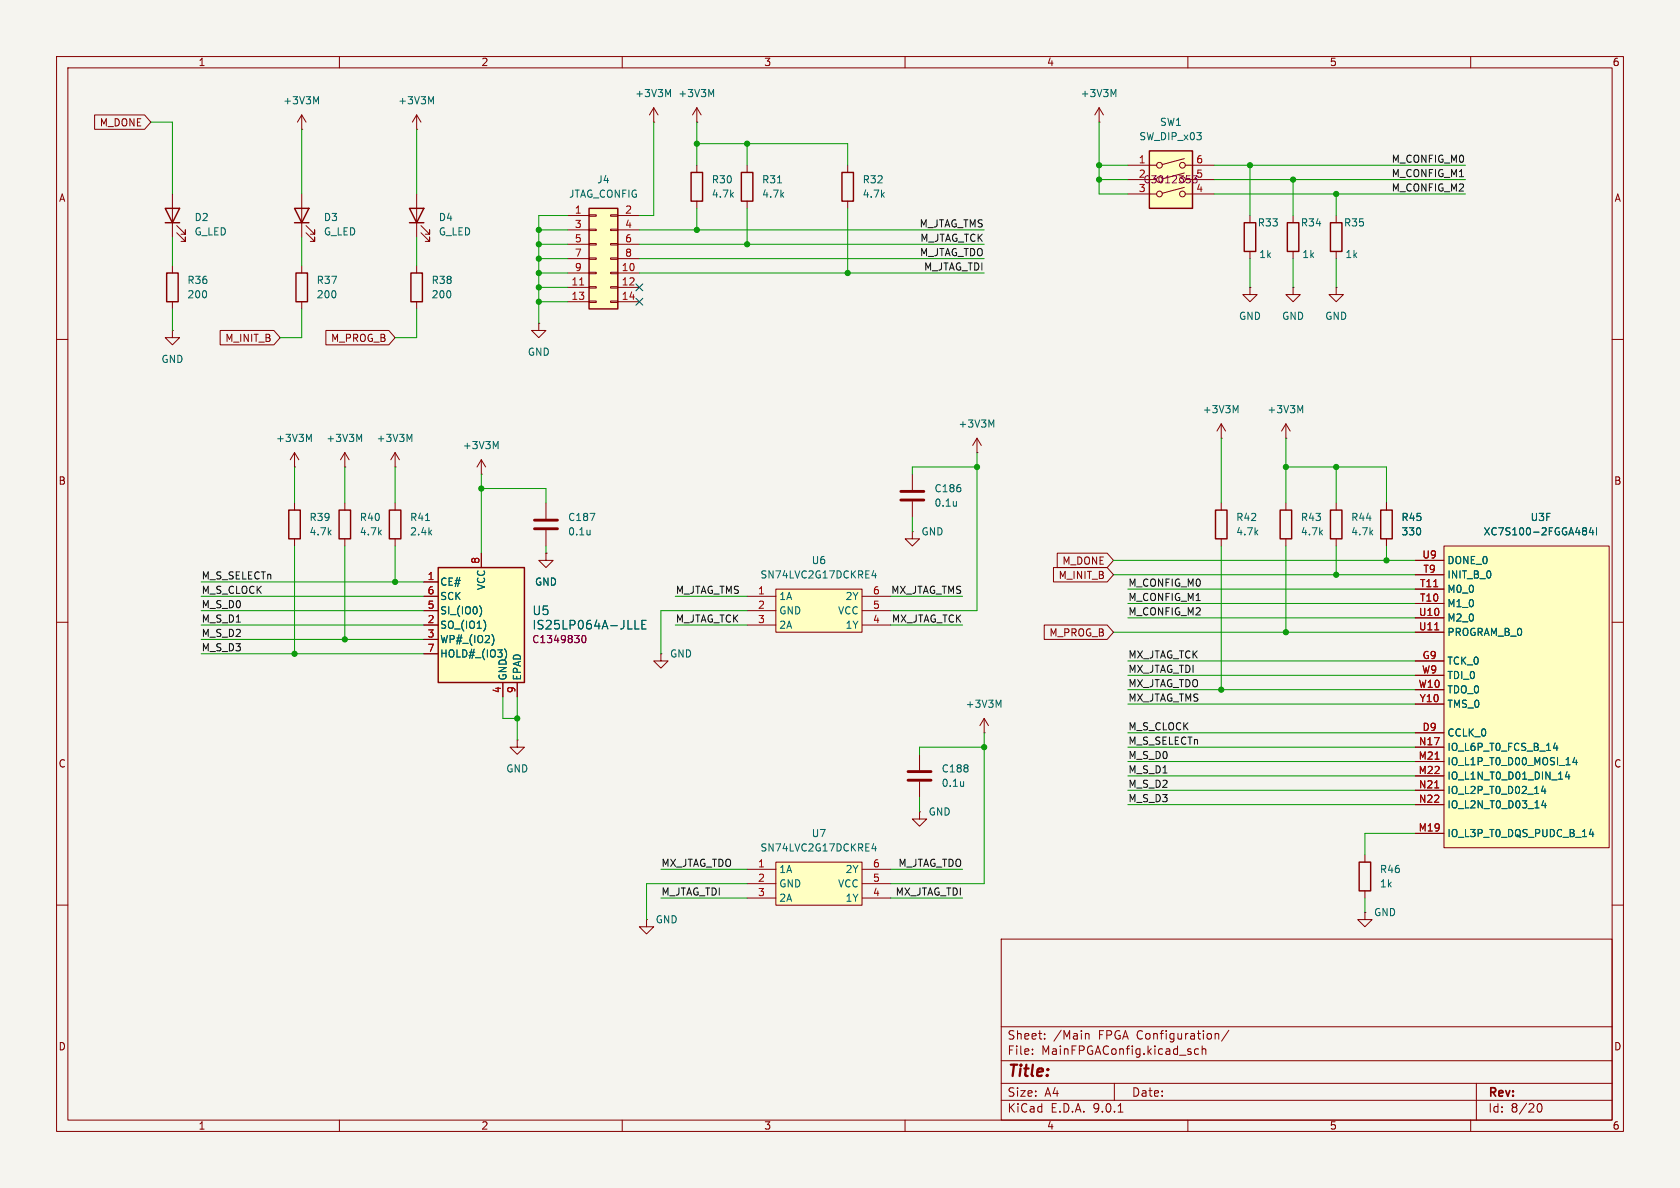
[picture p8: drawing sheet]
<svg xmlns="http://www.w3.org/2000/svg" width="297mm" height="210mm" viewBox="0 0 297 210" stroke-linecap="round" stroke-linejoin="round" font-family="sans-serif">
<path d="M0 0h297v210h-297z" fill="#f5f4ef" stroke="#f5f4ef" stroke-width=".18"/>
<g fill="none" stroke="#840000" stroke-width=".18">
<path d="M10 10h277v190h-277zM12 12h273v186h-273zM60 10v2M110 10v2M160 10v2M194.3 19.1l-.8 1.2M194.3 19.1l.8 1.2M194.3 19.1v2.5M210 10v2M260 10v2M30.5 34.3v7.6M31.2 39.9l1.6 1.5v-.8v.8h-.8"/>
<path d="M53.3 22.9h.1M53.3 20.3v2.6M53.3 34.3v7.6M53.3 20.3l-.7 1.3M53.3 20.3l.8 1.3M54.1 39.9l1.5 1.5v-.8v.8h-.7M73.7 22.9h.1M73.7 20.3l-.8 1.3M73.7 20.3l.7 1.3M73.7 20.3v2.6M73.7 34.3v7.6M74.4 39.9l1.5 1.5v-.8v.8h-.7"/>
<path d="M194.3 21.6h.1M221 38.1v1.3M228.6 38.1v1.3M236.2 38.1v1.3M30.5 58.4v1.3h1.2l-1.2 1.3-1.3-1.3h1.3M30.5 58.4h.1M30.5 47v1.3M30.5 53.3v1.3M31.2 41.1l1.6 1.6v-.8v.8h-.8M53.3 47v1.3M53.3 53.3v1.3M54.1 41.1l1.5 1.6v-.8v.8h-.7"/>
<path d="M73.7 47v1.3M73.7 53.3v1.3M74.4 41.1l1.5 1.6v-.8v.8h-.7M95.2 57.2v1.2h1.3l-1.3 1.3-1.2-1.3h1.2M95.2 57.2h.1M221 50.8v1.3h1.2l-1.2 1.2-1.3-1.2h1.3M221 50.8h.1M221 44.5v1.2M228.6 50.8v1.3h1.3l-1.3 1.2-1.3-1.2h1.3M228.6 50.8h.1M228.6 44.5v1.2M236.2 50.8v1.3h1.3l-1.3 1.2-1.3-1.2h1.3"/>
<path d="M236.2 50.8h.1M236.2 44.5v1.2M10 60h2M285 60h2M10 110h2M285 110h2M10 160h2M114.3 162.6v1.2h1.3l-1.3 1.3-1.3-1.3h1.3M114.3 162.6h.1M177 166h108v32h-108zM285 160h2M60 198v2"/>
<path d="M110 198v2M160 198v2M177 194.5h108M177 191.5h108M177 187.5h108M177 181.5h108M182.5 186.3v.1M182.5 185.5v.1M184.7 183.6v.1M184.7 182.8v.1M191.9 182.8l.2-.1 .4 .1v.9M197 191.5v3"/>
<path d="M197.7 196.6h.8M210 198v2M211.9 185.5l-.4-.1-.3 .3v.4l.1 .2h.6M212.5 185.5l.2-.1 .4 .1 .1 .9M212.5 184.9v1.5M214.9 182.8h.5l.1 .9M217.2 182.1l-1.2 2M260 198v2M261 191.5v6.5M271.7 195.7l.2-.5 .2-.1a.81 .81 0 0 1 .6 .6 .81 .81 0 0 1-.3 .8h-.4l-.3-.5"/>
</g>
<path d="M29.2 36.8h2.5l-1.2 2.6zM29.2 39.4h2.5M52.1 36.8h2.5l-1.3 2.6zM52.1 39.4h2.5M72.4 36.8h2.5l-1.2 2.6zM72.4 39.4h2.5M220 39.4h2v5.1h-2zM227.6 39.4h2v5.1h-2zM235.2 39.4h2v5.1h-2zM29.5 48.3h2v5h-2zM52.3 48.3h2.1v5h-2.1zM72.6 48.3h2.1v5h-2.1z" fill="none" stroke="#840000" stroke-width=".25"/>
<path d="M55.9 18l.4-.9v1.3M76.2 18l.4-.9v1.3M196.8 16.7l.5-.9v1.3" fill="none" stroke="#006464" stroke-width=".18"/>
<path d="M203.2 26.7h7.6v10.1h-7.6z" fill="#ffffc2"/>
<g fill="none" stroke="#840000" stroke-width=".18">
<path d="M115.6 19.1l-.8 1.2M115.6 19.1l.7 1.2M115.6 19.1v2.5M123.2 19.1l-.8 1.2M123.2 19.1l.8 1.2M123.2 19.1v2.5M115.6 21.6h.1M123.2 21.6h.1M199.4 29.2h5.1M199.4 31.8h5.1M199.4 34.3h5.1M209.4 28l-3.9 1.1"/>
<path d="M209.4 30.6l-3.9 1M209.4 33.1l-3.9 1.1M209.5 29.2h5.1M209.5 31.8h5.1M209.5 34.3h5.1M161.3 94v1.3h1.3l-1.3 1.2-1.3-1.2h1.3M161.3 94h.1"/>
<circle cx="205" cy="34.3" r=".51"/>
<circle cx="205" cy="29.2" r=".51"/>
<circle cx="209" cy="34.3" r=".51"/>
<circle cx="209" cy="29.2" r=".51"/>
</g>
<path d="M203.2 26.7h7.6v10.1h-7.6z" fill="none" stroke="#840000" stroke-width=".25"/>
<path d="M211.6 32.1v.1" fill="none" stroke="#840084" stroke-width=".18"/>
<path d="M118.1 16.7l.4-.9v1.3M125.7 16.7l.5-.9v1.3" fill="none" stroke="#006464" stroke-width=".18"/>
<path d="M255.3 96.5h29.2v53.4h-29.2z" fill="#ffffc2"/>
<g fill="none" stroke="#840000" stroke-width=".18">
<path d="M215.9 77.5h.1M215.9 74.9l-.8 1.3M215.9 74.9l.8 1.3M215.9 74.9v2.6M227.3 77.5h.1M227.3 74.9l-.7 1.3M227.3 74.9l.8 1.3M227.3 74.9v2.6M245.1 88.9v1.3M245.1 95.3v1.2M250.2 99.1h5.1M255.3 96.5h29.2v53.4h-29.2z"/>
<path d="M250.2 101.6h5.1M250.2 104.1h5.1M250.2 106.7h5.1M250.2 109.2h5.1M250.2 111.8h5.1M250.2 116.8h5.1M250.2 119.4h5.1M250.2 121.9h5.1M250.2 124.5h5.1M250.2 129.5h5.1M250.2 132.1h5.1M250.2 134.6h5.1"/>
<path d="M250.2 137.2h5.1M250.2 139.7h5.1M250.2 142.2h5.1M250.2 147.3h5.1"/>
</g>
<path d="M253.6 111.3h.8M253.6 139.3h.8M253.7 134.2h.7" fill="none" stroke="#a90000" stroke-width=".18"/>
<g fill="none" stroke="#006464" stroke-width=".18">
<path d="M218.4 72.6l.5-.9v1.3M229.9 72.6l.4-.9v1.3M280 93.3h.2l.3 .2-.3 .3M280 93.8h.2M280.2 93.8l.3 .3v.2l-.1 .2-.4 .1M281.3 93.2l-.3 .9h.8M281.6 93.7v.9M282.2 93.3v1.3M272.8 138.9l-.3 1h.8M273.1 139.4v.9M274.6 132.2h.8M275.2 131.8v.9"/>
<path d="M277 136.4l-.3 .9h.8M277.3 136.9v.8M278.4 133.9l-.3 .9h.8M278.7 134.4v.8M272.9 141.5l-.3 .9h.8M273.2 142v.8M281 147.5h.8M281.6 147.1v.8"/>
</g>
<path d="M244.1 90.2h2v5.1h-2z" fill="none" stroke="#840000" stroke-width=".25"/>
<path d="M137.2 152.4h15.2v7.6h-15.2z" fill="#ffffc2"/>
<g fill="none" stroke="#840000" stroke-width=".18">
<path d="M172.7 77.5l-.7 1.2M172.7 77.5l.8 1.2M172.7 77.5v2.5M161.3 83.8v2.8M161.3 88.6v2.8M172.7 80h.1M215.9 88.9v1.3M215.9 95.3v1.2M227.3 88.9v1.3M227.3 95.3v1.2M236.2 88.9v1.3M236.2 95.3v1.2"/>
<path d="M174 129.5h.1M174 127l-.8 1.3M174 127l.8 1.3M174 127v2.5M132.1 153.7h5.1M132.1 156.2h5.1M132.1 158.8h5.1M137.2 152.4h15.2v7.6h-15.2zM152.4 153.7h5.1M152.4 156.2h5.1M152.4 158.8h5.1"/>
</g>
<path d="M175.3 75.1l.4-.9v1.3M169.1 88.6v.9M169.1 89.4h-.1M176.5 124.7l.5-.9v1.2M154.5 149.1l-.3 .9h.7M154.8 149.6v.8" fill="none" stroke="#006464" stroke-width=".18"/>
<path d="M214.9 90.2h2v5.1h-2zM226.3 90.2h2v5.1h-2zM235.2 90.2h2v5.1h-2z" fill="none" stroke="#840000" stroke-width=".25"/>
<path d="M159.3 86.9h4M159.3 88.4h4" fill="none" stroke="#840000" stroke-width=".51"/>
<path d="M137.2 104.1h15.2v7.7h-15.2z" fill="#ffffc2"/>
<g fill="none" stroke="#840000" stroke-width=".18">
<path d="M123.2 29.2v1.3M123.2 35.6v1.2M149.9 29.2v1.3M149.9 35.6v1.2M52.1 82.6h.1M52.1 80v2.6M52.1 88.9v1.3M52.1 95.3v1.2M52.1 80l-.8 1.3M52.1 80l.7 1.3M61 82.6h.1M61 80l-.8 1.3"/>
<path d="M61 80l.7 1.3M61 80v2.6M61 88.9v1.3M61 95.3v1.2M69.8 82.6h.1M69.8 80l-.7 1.3M69.8 80l.8 1.3M69.8 80v2.6M69.8 88.9v1.3M69.8 95.3v1.2M96.5 97.8v1.3h1.3l-1.3 1.2-1.3-1.2h1.3M96.5 97.8h.1"/>
<path d="M132.1 105.4h5.1M132.1 108h5.1M132.1 110.5h5.1M137.2 104.1h15.2v7.7h-15.2zM152.4 105.4h5.1M152.4 108h5.1M152.4 110.5h5.1"/>
</g>
<path d="M54.6 77.7l.4-.9v1.2M63.5 77.7l.4-.9v1.2M72.4 77.7l.4-.9v1.2M75.2 92h.7M154.5 100.8l-.3 1h.7M154.8 101.3v.9" fill="none" stroke="#006464" stroke-width=".18"/>
<path d="M122.2 30.5h2v5.1h-2zM148.8 30.5h2.1v5.1h-2.1zM51.1 90.2h2v5.1h-2zM59.9 90.2h2.1v5.1h-2.1zM68.8 90.2h2.1v5.1h-2.1z" fill="none" stroke="#840000" stroke-width=".25"/>
<path d="M104.1 36.8h5.1v17.8h-5.1z" fill="#ffffc2"/>
<path d="M104.1 36.8h5.1v17.8h-5.1zM240.3 152.4h2v5.1h-2z" fill="none" stroke="#840000" stroke-width=".25"/>
<g fill="none" stroke="#840000" stroke-width=".18">
<path d="M100.3 38.1h3.8M104.1 38h1.3v.2h-1.3zM107.9 38h1.3v.2h-1.3zM109.2 38.1h3.8M100.3 40.6h3.8M100.3 43.2h3.8M100.3 45.7h3.8M100.3 48.3h3.8M100.3 50.8h3.8M100.3 53.3h3.8M104.1 40.5h1.3v.3h-1.3zM104.1 43.1h1.3v.2h-1.3z"/>
<path d="M104.1 45.6h1.3v.2h-1.3zM104.1 48.1h1.3v.3h-1.3zM104.1 50.7h1.3v.2h-1.3zM104.1 53.2h1.3v.3h-1.3zM107.9 40.5h1.3v.3h-1.3zM107.9 43.1h1.3v.2h-1.3zM107.9 45.6h1.3v.2h-1.3zM107.9 48.1h1.3v.3h-1.3zM107.9 50.7h1.3v.2h-1.3zM107.9 53.2h1.3v.3h-1.3zM109.2 40.6h3.8M109.2 43.2h3.8"/>
<path d="M109.2 45.7h3.8M109.2 48.3h3.8M109.2 50.8h3.8M109.2 53.3h3.8M96.5 88.9v2.8M96.5 93.7v2.8M241.3 151.1v1.3M241.3 157.5v1.3"/>
</g>
<path d="M102.5 50.4h.7" fill="none" stroke="#a90000" stroke-width=".18"/>
<path d="M94.5 91.9h4.1M94.5 93.5h4.1" fill="none" stroke="#840000" stroke-width=".51"/>
<path d="M104.3 90.7h.9l-.6 1.3M104.3 93.7v.9M104.3 94.4v.1" fill="none" stroke="#006464" stroke-width=".18"/>
<path d="M77.5 100.3h15.2v20.4h-15.2z" fill="#ffffc2"/>
<path d="M131.1 30.5h2v5.1h-2zM77.5 100.3h15.2v20.4h-15.2z" fill="none" stroke="#840000" stroke-width=".25"/>
<g fill="none" stroke="#840000" stroke-width=".18">
<path d="M16.7 20.3h8.9l1.1 1.3-1.1 1.3h-8.9zM132.1 29.2v1.3M132.1 35.6v1.2M38.9 58.4h9.5l1.1 1.3-1.1 1.3h-9.5zM57.6 58.4h11.1l1.1 1.3-1.1 1.3h-11.1zM85.1 83.8h.1M85.1 81.3v2.5M85.1 97.8v2.5M85.1 81.3l-.8 1.3M85.1 81.3l.8 1.3M96.5 97.8h.1M186.9 97.8h8.8l1.1 1.3-1.1 1.2h-8.8z"/>
<path d="M245.1 88.9v1.3M245.1 95.3v1.2M250.2 99.1h5.1M74.9 102.9h2.6M74.9 105.4h2.6M74.9 108h2.6M74.9 110.5h2.6M74.9 113h2.6M74.9 115.6h2.6M116.8 115.6v1.2h1.3l-1.3 1.3-1.2-1.3h1.2M116.8 115.6h.1M184.6 110.5h11.1l1.1 1.3-1.1 1.2h-11.1z"/>
<path d="M186.2 100.3h9.5l1.1 1.3-1.1 1.3h-9.5zM250.2 101.6h5.1M250.2 104.1h5.1M250.2 106.7h5.1M250.2 109.2h5.1M250.2 111.8h5.1M250.2 116.8h5.1M250.2 119.4h5.1M88.9 120.7v2.5M91.4 130.8v1.3h1.3l-1.3 1.3-1.2-1.3h1.2M91.4 130.8h.1M91.4 120.7v2.5"/>
<path d="M162.6 133.4v2.7M162.6 138.2v2.8M250.2 121.9h5.1M250.2 124.5h5.1M250.2 129.5h5.1M250.2 132.1h5.1M250.2 134.6h5.1M250.2 137.2h5.1M250.2 139.7h5.1M162.6 143.5v1.3h1.2l-1.2 1.3-1.3-1.3h1.3M162.6 143.5h.1M250.2 142.2h5.1"/>
<path d="M250.2 147.3h5.1M241.3 161.3v1.3h1.3l-1.3 1.2-1.3-1.2h1.3M241.3 161.3h.1"/>
</g>
<g fill="none" stroke="#006464" stroke-width=".18">
<path d="M137.5 32.3h.7M87.6 79l.5-1v1.3M280 93.3h.2l.3 .2-.3 .3M280 93.8h.2M280.2 93.8l.3 .3v.2l-.1 .2-.4 .1M281.3 93.2l-.3 .9h.8M281.6 93.7v.9M282.2 93.3v1.3M84.8 107.1a1.49 1.49 0 0 1 0 1.9M85.7 110l.2 .5-.2 .7M87 112.2a1.49 1.49 0 0 1 0 1.8M89.2 114.7l.3 .5v.9"/>
<path d="M112.3 109.7v1.5h.7M113.5 110.4h.5M114.2 109.7h-.7v1.5h.7M170.4 138.2v.8M170.4 138.9h-.1M272.8 138.9l-.3 1h.8M273.1 139.4v.9M274.6 132.2h.8M275.2 131.8v.9M277 136.4l-.3 .9h.8M277.3 136.9v.8M278.4 133.9l-.3 .9h.8"/>
<path d="M278.7 134.4v.8M272.9 141.5l-.3 .9h.8M273.2 142v.8M281 147.5h.8M281.6 147.1v.8"/>
</g>
<path d="M103 112.5l.2-.2a.68 .68 0 0 1 .4 .7 .68 .68 0 0 1-.4 .6l-.2-.1-.1-.4z" fill="none" stroke="#840084" stroke-width=".18"/>
<path d="M160.5 136.4h4.1M160.5 137.9h4.1" fill="none" stroke="#840000" stroke-width=".51"/>
<g fill="none" stroke="#009600" stroke-width=".18">
<path d="M26.7 21.6h3.8v12.7M53.3 22.9v11.4M73.7 22.9v11.4M100.3 38.1h-5.1v19.1M115.6 21.6v16.5h-2.6M123.2 21.6v7.6M123.2 36.8v3.8M123.2 25.4h26.7v3.8M132.1 25.4v3.8M132.1 36.8v6.4M149.9 36.8v11.5M194.3 29.2h5.1"/>
<path d="M194.3 21.6v12.7h5.1M194.3 31.8h5.1M214.6 29.2h44.5M214.6 34.3h44.5M214.6 31.8h44.5M221 29.2v8.9M228.6 31.8v6.3M236.2 34.3v3.8M30.5 41.9v5.1M30.5 54.6v3.8M53.3 54.6v5.1h-3.8M53.3 41.9v5.1"/>
<path d="M73.7 41.9v5.1M73.7 54.6v5.1h-3.9M95.2 45.7h5.1M95.2 40.6h5.1M95.2 43.2h5.1M95.2 48.3h5.1M95.2 50.8h5.1M95.2 53.3h5.1M113 45.7h61M113 40.6h61M113 43.2h61M113 48.3h61"/>
<path d="M221 45.7v5.1M228.6 45.7v5.1M236.2 45.7v5.1M215.9 77.5v11.4M227.3 77.5v11.4M52.1 82.6v6.3M52.1 96.5v19.1M61 82.6v6.3M61 96.5v16.5M69.8 82.6v6.3M69.8 96.5v6.4M85.1 86.4h11.4v2.5"/>
<path d="M85.1 83.8v14M96.5 96.5v1.3M161.3 91.4v2.6M172.7 82.6h-11.4v1.2M172.7 80v28h-15.2M196.8 99.1h53.4M215.9 96.5v25.4M227.3 82.6h17.8v6.3M227.3 96.5v15.3M236.2 82.6v6.3M236.2 96.5v5.1M245.1 96.5v2.6"/>
<path d="M35.6 105.4h39.3M35.6 110.5h39.3M35.6 108h39.3M35.6 115.6h39.3M35.6 113h39.3M35.6 102.9h39.3M119.4 105.4h12.7M119.4 110.5h12.7M132.1 108h-15.3v7.6M157.5 105.4h12.7M157.5 110.5h12.7M196.8 101.6h53.4"/>
<path d="M196.8 111.8h53.4M199.4 116.8h50.8M199.4 119.4h50.8M199.4 106.7h50.8M199.4 104.1h50.8M199.4 109.2h50.8M88.9 123.2v3.8h2.5M91.4 123.2v7.6M174 132.1h-11.4v1.3M174 129.5v26.7h-16.5M199.4 132.1h50.8M199.4 139.7h50.8"/>
<path d="M199.4 137.2h50.8M199.4 121.9h50.8M199.4 129.5h50.8M199.4 124.5h50.8M199.4 134.6h50.8M116.8 153.7h15.3M116.8 158.8h15.3M132.1 156.2h-17.8v6.4M157.5 153.7h12.7M157.5 158.8h12.7M162.6 141v2.5M199.4 142.2h50.8"/>
<path d="M241.3 158.8v2.5M250.2 147.3h-8.9v3.8"/>
</g>
<path d="M112.4 50.2l1.2 1.2M112.4 52.7l1.2 1.2M113.6 50.2l-1.2 1.2M113.6 52.7l-1.2 1.2" fill="none" stroke="#000084" stroke-width=".18"/>
<path d="M253.6 111.3h.8M253.6 139.3h.8M253.7 134.2h.7" fill="none" stroke="#a90000" stroke-width=".18"/>
<g fill="#009600" stroke="#009600" stroke-width=".18">
<circle cx="85.1" cy="86.4" r=".46"/>
<circle cx="91.4" cy="127" r=".46"/>
<circle cx="132.1" cy="43.2" r=".46"/>
<circle cx="149.9" cy="48.3" r=".46"/>
<circle cx="123.2" cy="40.6" r=".46"/>
<circle cx="123.2" cy="25.4" r=".46"/>
<circle cx="132.1" cy="25.4" r=".46"/>
<circle cx="95.2" cy="53.3" r=".46"/>
<circle cx="95.2" cy="40.6" r=".46"/>
<circle cx="95.2" cy="50.8" r=".46"/>
<circle cx="95.2" cy="48.3" r=".46"/>
<circle cx="95.2" cy="43.2" r=".46"/>
<circle cx="95.2" cy="45.7" r=".46"/>
<circle cx="52.1" cy="115.6" r=".46"/>
<circle cx="69.8" cy="102.9" r=".46"/>
<circle cx="61" cy="113" r=".46"/>
<circle cx="215.9" cy="121.9" r=".46"/>
<circle cx="227.3" cy="82.6" r=".46"/>
<circle cx="236.2" cy="82.6" r=".46"/>
<circle cx="172.7" cy="82.6" r=".46"/>
<circle cx="194.3" cy="31.8" r=".46"/>
<circle cx="228.6" cy="31.8" r=".46"/>
<circle cx="236.2" cy="34.3" r=".46"/>
<circle cx="221" cy="29.2" r=".46"/>
<circle cx="194.3" cy="29.2" r=".46"/>
<circle cx="227.3" cy="111.8" r=".46"/>
<circle cx="236.2" cy="101.6" r=".46"/>
<circle cx="245.1" cy="99.1" r=".46"/>
<circle cx="174" cy="132.1" r=".46"/>
</g>
<text font-size="2.8" fill="#840000" x="178" y="190.9">Title:</text>
<g font-size="2.1" fill="#006464">
<text x="94" y="108.9">U5</text>
<text x="94" y="111.5">IS25LP064A-JLLE</text>
</g>
<g font-size="2.1" fill="#840000">
<text x="178" y="184">Sheet:</text>
<text x="186.2" y="184">/Main</text>
<text x="194.2" y="184">FPGA Configuration/</text>
<text x="178" y="186.7">File:</text>
<text x="184.1" y="186.7">MainFPGAConfig.kicad_sch</text>
<text x="178" y="196.9">KiCad</text>
<text x="178" y="194.1">Size:</text>
<text x="184.7" y="194.1">A4</text>
<text x="185.7" y="196.9">E.D.A.</text>
<text x="193.3" y="196.9">9.0.1</text>
<text x="200" y="194.1">Date:</text>
<text x="263" y="194.3">Rev:</text>
<text x="263" y="196.9">Id:</text>
<text x="267.1" y="196.9">8/20</text>
</g>
<g font-size="1.8" fill="#840000">
<text x="35" y="11.9">1</text>
<text x="85" y="11.9">2</text>
<text x="135" y="11.9">3</text>
<text x="185" y="11.9">4</text>
<text x="235" y="11.9">5</text>
<text x="285" y="11.9">6</text>
<text x="17.5" y="22.5">M_DONE</text>
<text x="10.3" y="35.9">A</text>
<text x="285.3" y="35.9">A</text>
<text x="39.7" y="60.6">M_INIT_B</text>
<text x="58.4" y="60.6">M_PROG_B</text>
<text x="10.3" y="85.9">B</text>
<text x="285.3" y="85.9">B</text>
<text x="187.7" y="100">M_DONE</text>
<text x="187.1" y="102.6">M_INIT_B</text>
<text x="185.4" y="112.7">M_PROG_B</text>
<text x="10.3" y="135.9">C</text>
<text x="285.3" y="135.9">C</text>
<text x="10.3" y="185.9">D</text>
<text x="285.3" y="185.9">D</text>
<text x="35" y="199.9">1</text>
<text x="85" y="199.9">2</text>
<text x="135" y="199.9">3</text>
<text x="185" y="199.9">4</text>
<text x="235" y="199.9">5</text>
<text x="285" y="199.9">6</text>
</g>
<g font-size="1.8" fill="#006464">
<text x="112.2" y="17.4">+3V3M</text>
<text x="119.8" y="17.4">+3V3M</text>
<text x="190.9" y="17.4">+3V3M</text>
<text x="50" y="18.6">+3V3M</text>
<text x="70.3" y="18.6">+3V3M</text>
<text x="205" y="22.5">SW1</text>
<text x="201.3" y="25">SW_DIP_x03</text>
<text x="100.5" y="35.2">JTAG_CONFIG</text>
<text x="105.5" y="32.6">J4</text>
<text x="125.7" y="35.2">4.7k</text>
<text x="125.7" y="32.6">R30</text>
<text x="134.6" y="35.2">4.7k</text>
<text x="134.6" y="32.6">R31</text>
<text x="152.4" y="35.2">4.7k</text>
<text x="152.4" y="32.6">R32</text>
<text x="34.3" y="39.3">D2</text>
<text x="34.3" y="41.8">G_LED</text>
<text x="57.2" y="39.3">D3</text>
<text x="57.2" y="41.8">G_LED</text>
<text x="77.5" y="39.3">D4</text>
<text x="77.5" y="41.8">G_LED</text>
<text x="222.3" y="40.2">R33</text>
<text x="229.9" y="40.2">R34</text>
<text x="237.5" y="40.2">R35</text>
<text x="222.5" y="45.8">1k</text>
<text x="230.1" y="45.8">1k</text>
<text x="237.8" y="45.8">1k</text>
<text x="33" y="52.9">200</text>
<text x="33" y="50.4">R36</text>
<text x="55.9" y="52.9">200</text>
<text x="55.9" y="50.4">R37</text>
<text x="76.2" y="52.9">200</text>
<text x="76.2" y="50.4">R38</text>
<text x="218.9" y="56.7">GND</text>
<text x="226.6" y="56.7">GND</text>
<text x="234.2" y="56.7">GND</text>
<text x="28.4" y="64.4">GND</text>
<text x="93.2" y="63.1">GND</text>
<text x="169.4" y="75.8">+3V3M</text>
<text x="212.5" y="73.3">+3V3M</text>
<text x="224" y="73.3">+3V3M</text>
<text x="48.7" y="78.3">+3V3M</text>
<text x="57.6" y="78.3">+3V3M</text>
<text x="66.5" y="78.3">+3V3M</text>
<text x="81.7" y="79.6">+3V3M</text>
<text x="165.1" y="87.2">C186</text>
<text x="165.1" y="89.8">0.1u</text>
<text x="54.6" y="94.8">4.7k</text>
<text x="54.6" y="92.3">R39</text>
<text x="63.5" y="94.8">4.7k</text>
<text x="63.5" y="92.3">R40</text>
<text x="72.4" y="94.8">2.4k</text>
<text x="72.4" y="92.3">R41</text>
<text x="100.3" y="92.3">C187</text>
<text x="100.3" y="94.8">0.1u</text>
<text x="162.8" y="94.8">GND</text>
<text x="218.4" y="94.8">4.7k</text>
<text x="218.4" y="92.3">R42</text>
<text x="229.9" y="94.8">4.7k</text>
<text x="229.9" y="92.3">R43</text>
<text x="238.8" y="94.8">4.7k</text>
<text x="238.8" y="92.3">R44</text>
<text x="247.7" y="94.8">330</text>
<text x="247.7" y="92.3">R45</text>
<text x="262.2" y="94.8">XC7S100-2FGGA484I</text>
<text x="270.5" y="92.3">U3F</text>
<text x="143.4" y="99.9">U6</text>
<text x="255.8" y="99.9">DONE_0</text>
<text x="77.7" y="103.7">CE#</text>
<text x="77.7" y="106.3">SCK</text>
<text x="86" y="104.4" transform="rotate(-90 86 104.4)">VCC</text>
<text x="94.5" y="103.7">GND</text>
<text x="134.3" y="102.5">SN74LVC2G17DCKRE4</text>
<text x="137.7" y="106.3">1A</text>
<text x="149.4" y="106.3">2Y</text>
<text x="255.8" y="102.5">INIT_B_0</text>
<text x="255.8" y="105">M0_0</text>
<text x="255.8" y="107.5">M1_0</text>
<text x="77.7" y="108.8">SI_(IO0)</text>
<text x="77.7" y="111.4">SO_(IO1)</text>
<text x="77.7" y="113.9">WP#_(IO2)</text>
<text x="137.7" y="108.8">GND</text>
<text x="137.7" y="111.4">2A</text>
<text x="148.1" y="108.8">VCC</text>
<text x="149.4" y="111.4">1Y</text>
<text x="255.8" y="110.1">M2_0</text>
<text x="255.8" y="112.6">PROGRAM_B_0</text>
<text x="77.7" y="116.4">HOLD#_(IO3)</text>
<text x="118.4" y="116.4">GND</text>
<text x="255.8" y="117.7">TCK_0</text>
<text x="89.8" y="120.4" transform="rotate(-90 89.8 120.4)">GND</text>
<text x="92.3" y="120.4" transform="rotate(-90 92.3 120.4)">EPAD</text>
<text x="170.6" y="125.3">+3V3M</text>
<text x="255.8" y="120.2">TDI_0</text>
<text x="255.8" y="122.8">TDO_0</text>
<text x="255.8" y="125.3">TMS_0</text>
<text x="255.8" y="130.4">CCLK_0</text>
<text x="89.4" y="136.8">GND</text>
<text x="166.4" y="136.8">C188</text>
<text x="255.8" y="132.9">IO_L6P_T0_FCS_B_14</text>
<text x="255.8" y="135.5">IO_L1P_T0_D00_MOSI_14</text>
<text x="166.4" y="139.3">0.1u</text>
<text x="255.8" y="138">IO_L1N_T0_D01_DIN_14</text>
<text x="255.8" y="140.6">IO_L2P_T0_D02_14</text>
<text x="255.8" y="143.1">IO_L2N_T0_D03_14</text>
<text x="143.4" y="148.2">U7</text>
<text x="164.1" y="144.4">GND</text>
<text x="255.8" y="148.2">IO_L3P_T0_DQS_PUDC_B_14</text>
<text x="134.3" y="150.7">SN74LVC2G17DCKRE4</text>
<text x="137.7" y="154.5">1A</text>
<text x="149.4" y="154.5">2Y</text>
<text x="243.8" y="154.5">R46</text>
<text x="137.7" y="157.1">GND</text>
<text x="137.7" y="159.6">2A</text>
<text x="148.1" y="157.1">VCC</text>
<text x="149.4" y="159.6">1Y</text>
<text x="243.8" y="157.1">1k</text>
<text x="115.8" y="163.4">GND</text>
<text x="242.8" y="162.2">GND</text>
</g>
<g font-size="1.8" fill="#a90000">
<text x="201.2" y="29">1</text>
<text x="211.4" y="29">6</text>
<text x="201.2" y="34">3</text>
<text x="101.5" y="37.8">1</text>
<text x="101.5" y="40.4">3</text>
<text x="110.4" y="37.8">2</text>
<text x="110.4" y="40.4">4</text>
<text x="101.5" y="42.9">5</text>
<text x="101.5" y="45.5">7</text>
<text x="110.4" y="42.9">6</text>
<text x="110.4" y="45.5">8</text>
<text x="100.9" y="50.5">11</text>
<text x="100.9" y="53.1">13</text>
<text x="101.5" y="48">9</text>
<text x="109.8" y="48">10</text>
<text x="109.8" y="50.5">12</text>
<text x="109.8" y="53.1">14</text>
<text x="84.8" y="99.8" transform="rotate(-90 84.8 99.8)">8</text>
<text x="251.4" y="98.8">U9</text>
<text x="251.5" y="101.3">T9</text>
<text x="75.5" y="102.6">1</text>
<text x="75.5" y="105.2">6</text>
<text x="75.5" y="107.7">5</text>
<text x="133.9" y="105.2">1</text>
<text x="133.9" y="107.7">2</text>
<text x="154.2" y="105.2">6</text>
<text x="154.2" y="107.7">5</text>
<text x="250.9" y="103.9">T11</text>
<text x="250.9" y="106.4">T10</text>
<text x="75.5" y="110.2">2</text>
<text x="75.5" y="112.8">3</text>
<text x="133.9" y="110.2">3</text>
<text x="154.2" y="110.2">4</text>
<text x="250.8" y="109">U10</text>
<text x="250.8" y="111.5">U11</text>
<text x="75.5" y="115.3">7</text>
<text x="251.3" y="119.1">W9</text>
<text x="251.4" y="116.6">G9</text>
<text x="88.6" y="122.6" transform="rotate(-90 88.6 122.6)">4</text>
<text x="91.2" y="122.6" transform="rotate(-90 91.2 122.6)">9</text>
<text x="250.7" y="121.7">W10</text>
<text x="250.9" y="124.2">Y10</text>
<text x="250.8" y="131.8">N17</text>
<text x="251.4" y="129.3">D9</text>
<text x="250.7" y="134.4">M21</text>
<text x="250.7" y="136.9">M22</text>
<text x="250.8" y="139.4">N21</text>
<text x="250.8" y="142">N22</text>
<text x="250.7" y="147.1">M19</text>
<text x="133.9" y="153.4">1</text>
<text x="133.9" y="156">2</text>
<text x="154.2" y="153.4">6</text>
<text x="154.2" y="156">5</text>
<text x="133.9" y="158.5">3</text>
<text x="154.2" y="158.5">4</text>
</g>
<g font-size="1.8" fill="#0f0f0f">
<text x="245.9" y="28.9">M_CONFIG_M0</text>
<text x="245.9" y="33.9">M_CONFIG_M2</text>
<text x="245.9" y="31.4">M_CONFIG_M1</text>
<text x="162.5" y="40.3">M_JTAG_TMS</text>
<text x="162.5" y="45.4">M_JTAG_TDO</text>
<text x="162.6" y="42.8">M_JTAG_TCK</text>
<text x="163.3" y="47.9">M_JTAG_TDI</text>
<text x="35.6" y="107.6">M_S_D0</text>
<text x="35.6" y="102.5">M_S_SELECTn</text>
<text x="35.6" y="105.1">M_S_CLOCK</text>
<text x="119.4" y="105.1">M_JTAG_TMS</text>
<text x="157.5" y="105.1">MX_JTAG_TMS</text>
<text x="199.4" y="103.8">M_CONFIG_M0</text>
<text x="199.4" y="106.3">M_CONFIG_M1</text>
<text x="35.6" y="110.1">M_S_D1</text>
<text x="35.6" y="112.7">M_S_D2</text>
<text x="119.4" y="110.1">M_JTAG_TCK</text>
<text x="157.6" y="110.1">MX_JTAG_TCK</text>
<text x="199.4" y="108.9">M_CONFIG_M2</text>
<text x="35.6" y="115.2">M_S_D3</text>
<text x="199.4" y="119">MX_JTAG_TDI</text>
<text x="199.4" y="116.5">MX_JTAG_TCK</text>
<text x="199.4" y="124.1">MX_JTAG_TMS</text>
<text x="199.4" y="121.6">MX_JTAG_TDO</text>
<text x="199.4" y="131.7">M_S_SELECTn</text>
<text x="199.4" y="129.2">M_S_CLOCK</text>
<text x="199.4" y="136.8">M_S_D1</text>
<text x="199.4" y="134.3">M_S_D0</text>
<text x="199.4" y="139.4">M_S_D2</text>
<text x="199.4" y="141.9">M_S_D3</text>
<text x="116.8" y="153.3">MX_JTAG_TDO</text>
<text x="158.7" y="153.3">M_JTAG_TDO</text>
<text x="116.8" y="158.4">M_JTAG_TDI</text>
<text x="158.2" y="158.4">MX_JTAG_TDI</text>
</g>
<g font-size="1.8" fill="#840084">
<text x="201.2" y="31.5">2</text>
<text x="202" y="32.6">C3012353</text>
<text x="211.4" y="31.5">5</text>
<text x="211.4" y="34">4</text>
<text x="94" y="113.9">C1349830</text>
</g>
</svg>
